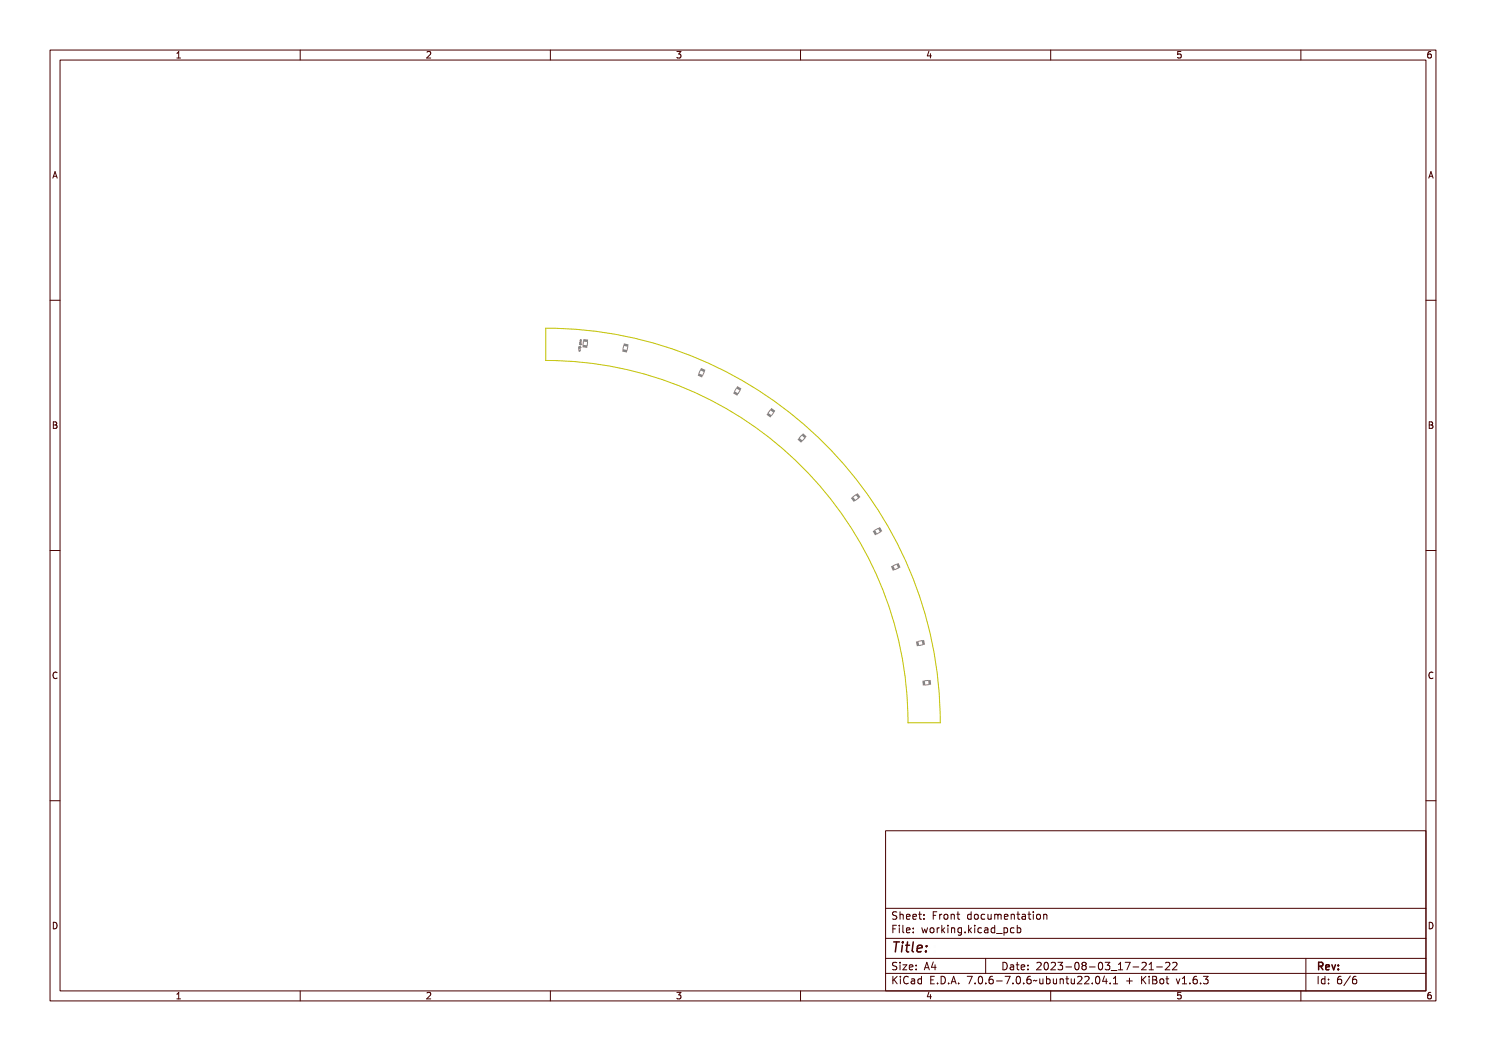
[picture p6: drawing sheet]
<svg xmlns="http://www.w3.org/2000/svg" width="297mm" height="210mm" viewBox="0 0 297 210" stroke-linecap="round" stroke-linejoin="round" font-family="sans-serif">
<g fill="none" stroke="#848484" stroke-width=".2">
<path d="M115.7 70.1h.4l-.2 .2zM115.7 69.4h.1M115.7 69.4v.1M115.7 69.3v.1M115.7 69.7l.4 .2-.3-.1-.1 .2zM115.7 70.1l.2 .1zM115.7 69.5h.3M115.8 69.3h-.1M115.8 70h.2M115.8 69.3h.1M115.8 69.3h.3M115.8 69.5l.3 .1z"/>
<path d="M115.8 68.5l.4 .1M115.8 68.7l.4-.1-.2 .1 .2 .1zM115.9 70v.2l-.3-.1M115.9 68.8v.1M115.9 68.7v.1M115.9 68.9h.2M115.9 68.7h.1M115.9 68.7l.2 .1M116 68.2h.2M116 68.3h.2l-.2 .1h.2l-.2 .1h.2h-.2zM116 68.2h.1M116 68h.1"/>
<path d="M116 67.9v.1M116 68v.2M116 68l.2 .1M116 69.5h.1M116 69.8l-.3-.2v.2M116 67.9h.1M116 67.9h.2M116.1 69.3v.1M116.1 69.5h-.1M116.1 69.4h.1M116.1 69.4v.1M116.1 68.8v.1"/>
<path d="M116.2 68.4h-.2v.1M175.5 105.6l-.6 .3M175.9 106.3l-.6 .4"/>
<circle cx="115.9" cy="69.6" r=".17"/>
<circle cx="115.9" cy="69.6" r=".03"/>
<circle cx="116" cy="69" r=".1"/>
<circle cx="116" cy="69" r=".13"/>
</g>
<g fill="#848484">
<path d="M174.4 106.1l.5-.2 .4 .8-.4 .3z" fill-rule="evenodd"/>
<path d="M175.4 105.6l.5-.3 .4 .8-.4 .3z" fill-rule="evenodd"/>
</g>
<path d="M171.1 98.9l-.6 .4M171.6 99.5l-.6 .5" fill="none" stroke="#848484" stroke-width=".2"/>
<g fill="#848484">
<path d="M170.1 99.5l.4-.3 .5 .8-.4 .3z" fill-rule="evenodd"/>
<path d="M171 98.8l.4-.3 .6 .8-.4 .3z" fill-rule="evenodd"/>
</g>
<path d="M153.9 81.9l-.4 .6M154.6 82.4l-.4 .6" fill="none" stroke="#848484" stroke-width=".2"/>
<g fill="#848484">
<path d="M153.5 82.5l.8 .5-.3 .4-.8-.5z" fill-rule="evenodd"/>
<path d="M154.2 81.5l.8 .6-.3 .4-.8-.6z" fill-rule="evenodd"/>
</g>
<path d="M147.2 77.6l-.4 .6M147.9 78l-.4 .6" fill="none" stroke="#848484" stroke-width=".2"/>
<g fill="#848484">
<path d="M146.8 78.2l.8 .4-.2 .5-.9-.5z" fill-rule="evenodd"/>
<path d="M147.4 77.2l.8 .4-.3 .5-.8-.5z" fill-rule="evenodd"/>
</g>
<path d="M184.2 128l-.7 .2M184.4 128.8l-.7 .2" fill="none" stroke="#848484" stroke-width=".2"/>
<g fill="#848484">
<path d="M183.1 128.2l.4-.1 .2 .9-.4 .1z" fill-rule="evenodd"/>
<path d="M184.2 128l.5-.1 .2 .9-.5 .1z" fill-rule="evenodd"/>
</g>
<path d="M116.6 68.2l-.1 .7M117.4 68.3v.7" fill="none" stroke="#848484" stroke-width=".2"/>
<g fill="#848484">
<path d="M116.6 67.7l.9 .1v.5l-1-.1z" fill-rule="evenodd"/>
<path d="M116.5 68.9l.9 .1v.5l-1-.1z" fill-rule="evenodd"/>
</g>
<path d="M160.2 87l-.4 .5M160.9 87.5l-.5 .6" fill="none" stroke="#848484" stroke-width=".2"/>
<g fill="#848484">
<path d="M159.7 87.5l.7 .6-.3 .4-.7-.7z" fill-rule="evenodd"/>
<path d="M160.5 86.6l.7 .6-.3 .4-.7-.6z" fill-rule="evenodd"/>
</g>
<path d="M140 74l-.3 .6M140.8 74.3l-.3 .7" fill="none" stroke="#848484" stroke-width=".2"/>
<g fill="#848484">
<path d="M139.6 74.6l.9 .4-.2 .4-.9-.4z" fill-rule="evenodd"/>
<path d="M140.1 73.5l.9 .4-.2 .5-.9-.4z" fill-rule="evenodd"/>
</g>
<path d="M124.6 69.1l-.1 .7M125.5 69.3l-.2 .7" fill="none" stroke="#848484" stroke-width=".2"/>
<g fill="#848484">
<path d="M124.5 69.8l.9 .2-.1 .4-.9-.2z" fill-rule="evenodd"/>
<path d="M124.7 68.6l.9 .2-.1 .5-.9-.2z" fill-rule="evenodd"/>
</g>
<path d="M185.5 136h-.7M185.6 136.8l-.7 .1" fill="none" stroke="#848484" stroke-width=".2"/>
<g fill="#848484">
<path d="M184.3 136h.5l.1 .9-.5 .1z" fill-rule="evenodd"/>
<path d="M185.5 135.9h.5l.1 .9-.5 .1z" fill-rule="evenodd"/>
</g>
<path d="M179.2 112.7l-.7 .3M179.5 113.5l-.6 .3" fill="none" stroke="#848484" stroke-width=".2"/>
<g fill="#848484">
<path d="M178.1 113.2l.4-.2 .4 .8-.4 .3z" fill-rule="evenodd"/>
<path d="M179.1 112.7l.5-.2 .4 .9-.5 .2z" fill-rule="evenodd"/>
</g>
<path d="M109.1 65.6a78.9 78.9 0 0 1 78.8 78.8h-6.4a72.4 72.4 0 0 0-72.4-72.4z" fill="none" stroke="#c2c200" stroke-width=".2"/>
<g fill="none" stroke="#480000" stroke-width=".2">
<path d="M10 10h277v190h-277zM12 12h273v186h-273zM60 10v2M110 10v2M160 10v2M210 10v2M260 10v2M10 60h2M285 60h2M10 110h2M285 110h2M10 160h2"/>
<path d="M285 160h2M177 166h108v32h-108zM60 198v2M110 198v2M160 198v2M177 181.5h108M177 187.5h108M177 191.5h108M177 194.5h108M178.1 195.2h.2v.6l.6-.6h.3l-.6 .6 .6 .8h-.2l-.5-.7-.2 .2v.5h-.2zM178.2 185h.9v.2h-.7v.4h.6v.2h-.6v.7h-.2zM178.3 182.4l.5-.1h.2v.2a.31 .31 0 0 0-.5-.1 .31 .31 0 0 0 0 .5 .5 .5 0 0 1 .6 .6 .5 .5 0 0 1-.8 .2l-.1-.2a.34 .34 0 0 0 .4 .1 .34 .34 0 0 0 .1-.5 .47 .47 0 0 1-.5-.2 .47 .47 0 0 1 .1-.5z"/>
<path d="M178.3 192.5l.5-.1h.2v.2a.31 .31 0 0 0-.5-.1 .31 .31 0 0 0 0 .5 .5 .5 0 0 1 .6 .6 .5 .5 0 0 1-.8 .2l-.1-.2a.34 .34 0 0 0 .4 .1 .34 .34 0 0 0 .1-.5 .47 .47 0 0 1-.5-.2 .47 .47 0 0 1 .1-.5zM179.4 182.2h.2v.6a.35 .35 0 0 1 .4-.1 .35 .35 0 0 1 .2 .4v.6h-.2v-.8h-.4v.8h-.2zM179.5 185.4h.4v.9h.4v.2h-.9v-.2h.3v-.8h-.2zM179.5 192.8h.4v.9h.4v.1h-.9v-.1h.3v-.8h-.2zM179.5 195.6h.4v.9h.4v.1h-.9v-.1h.3v-.8h-.2zM179.7 184.9h.2v.3h-.2zM179.7 192.3h.2v.3h-.2zM179.7 195.1h.2v.3h-.2zM180.6 184.9h.4v1.3l.4 .1v.2l-.5-.2v-1.2h-.3zM180.6 192.8h.8l-.6 .9h.6v.1h-.8l.6-.9h-.6zM180.7 182.8l.1-.1a.49 .49 0 0 1 .5 0 .49 .49 0 0 1 .2 .5h-.8a.42 .42 0 0 0 .3 .4 .42 .42 0 0 0 .4-.1 .47 .47 0 0 1-.4 .3 .47 .47 0 0 1-.4-.3zM180.7 195.4a.4 .4 0 0 1 .4-.3 .4 .4 0 0 1 .4 .3 .56 .56 0 0 0-.8 .4 .56 .56 0 0 0 .5 .7l.3-.1a.43 .43 0 0 1-.5 .3 .43 .43 0 0 1-.4-.4v-.6z"/>
<path d="M180.8 182.9l.4-.1 .1 .3h-.6zM181.8 195.6l.3-.1a.43 .43 0 0 1 .5 .5v.6h-.1v-.1a.38 .38 0 0 1-.5 .2 .38 .38 0 0 1-.2-.5 .38 .38 0 0 1 .4-.2h.3a.35 .35 0 0 0-.3-.4 .35 .35 0 0 0-.4 .2zM181.9 182.8l.1-.1a.49 .49 0 0 1 .5 0 .49 .49 0 0 1 .2 .5h-.8a.42 .42 0 0 0 .3 .4 .42 .42 0 0 0 .5-.1 .47 .47 0 0 1-.5 .3 .47 .47 0 0 1-.4-.3zM181.9 185.5l.1-.1a.49 .49 0 0 1 .5 0 .49 .49 0 0 1 .2 .5h-.8a.42 .42 0 0 0 .3 .4 .42 .42 0 0 0 .5-.1 .47 .47 0 0 1-.5 .3 .47 .47 0 0 1-.4-.3zM181.9 192.9l.1-.1a.49 .49 0 0 1 .5 0 .49 .49 0 0 1 .2 .5h-.8a.42 .42 0 0 0 .3 .4 .42 .42 0 0 0 .5-.1 .47 .47 0 0 1-.5 .3 .47 .47 0 0 1-.4-.3zM182 196.2l.5-.1a.31 .31 0 0 1-.2 .4 .31 .31 0 0 1-.4-.1zM182 182.9l.4-.1 .1 .3h-.6zM182 185.6l.4-.1 .1 .3h-.6zM182 193l.4-.1 .1 .3h-.6zM183 195.7l.4-.2 .2 .2v-.6h.2v1.5h-.2v-.1a.42 .42 0 0 1-.5 .1 .42 .42 0 0 1-.2-.5zM183.2 195.8l.1-.1a.4 .4 0 0 1 .3 .4 .4 .4 0 0 1-.3 .4l-.2-.2zM183.2 182.3h.2v.4h.4v.1h-.4v.7l.4 .1v.1h-.4l-.1-.1-.1-.8h-.3v-.1h.3z"/>
<path d="M183.3 185.4h.2v.3h-.2zM183.3 186.2h.2v.3h-.2zM183.3 192.8h.2v.3h-.2zM183.3 193.6h.2v.2h-.2zM184.5 182.7h.2v.3h-.2zM184.5 183.5h.2v.2h-.2zM185.2 185.4h.2l.2 .8 .1-.5h.2l.2 .5 .1-.8h.2l-.2 1.1h-.2l-.2-.7-.2 .7h-.1zM185.4 195.2h.9v.2h-.7v.4h.6v.2h-.6v.5h.7v.1h-.9zM185.7 192.4h.2l.5 1.4h-.2l-.1-.3h-.5l-.1 .3h-.2zM185.8 192.6l.2 .7h-.4zM186.6 182.3h.9v.2h-.7v.4h.6v.2h-.6v.6h-.2zM186.8 185.6l.1-.1a.39 .39 0 0 1 .4 .4 .39 .39 0 0 1-.4 .4l-.1-.2z"/>
<path d="M186.9 196.4h.2v.2h-.2zM187.1 192.4h.2v.9h.2v.2h-.2v.3h-.2v-.3h-.6zM187.1 192.6v.7h-.4zM187.8 195.2a.76 .76 0 0 1 .9 .7 .76 .76 0 0 1-.9 .7zM188 195.4a.57 .57 0 0 1 .5 .5 .57 .57 0 0 1-.5 .6zM188 182.7h.2v.2v-.1a.29 .29 0 0 1 .3-.2 .29 .29 0 0 1 .3 .3 .37 .37 0 0 0-.5-.1 .37 .37 0 0 0-.1 .4v.5h-.2zM188 185.4h.2v.2v-.1a.29 .29 0 0 1 .3-.2 .29 .29 0 0 1 .3 .3 .37 .37 0 0 0-.5-.1 .37 .37 0 0 0-.1 .4v.6h-.2zM189.1 184.9h.1v.9l.5-.4h.2l-.4 .4 .5 .7h-.2l-.4-.6-.2 .1v.5h-.1zM189.2 182.9l.1-.1a.39 .39 0 0 1 .4 .4 .39 .39 0 0 1-.4 .4l-.1-.2zM189.3 196.4h.3v.2h-.3zM190.2 182.7h.2v.1a.35 .35 0 0 1 .4-.1 .35 .35 0 0 1 .3 .4v.6h-.2l-.1-.8h-.3l-.1 .8h-.2zM190.3 185.4h.4v.9h.4v.2h-.9v-.2h.4v-.8h-.3z"/>
<path d="M190.5 195.2h.3l.4 1.4h-.2l-.1-.3h-.5l-.1 .3h-.2zM190.6 184.9h.1v.3h-.1zM190.6 195.4l.2 .7h-.4zM191.4 185.4h.2v.1a.35 .35 0 0 1 .4-.1 .35 .35 0 0 1 .3 .4v.7h-.2l-.1-.9h-.3l-.1 .9h-.2zM191.7 182.3h.1v.4h.4v.1h-.4v.7l.4 .1v.1h-.4l-.1-.1v-.8h-.3v-.1h.3zM191.7 196.4h.3v.2h-.3zM192.7 185.5l.3-.2 .3 .2v-.1h.2v1a.53 .53 0 0 1-.8 .4v-.2a.36 .36 0 0 0 .4 .1 .36 .36 0 0 0 .2-.4l-.1 .1a.53 .53 0 0 1-.7-.3 .53 .53 0 0 1 .2-.6zM192.8 185.6l.1-.1a.39 .39 0 0 1 .4 .4 .39 .39 0 0 1-.4 .4l-.1-.2zM193.8 195.2h.9l-.5 1.4h-.2l.5-1.2h-.7zM193.9 182.8l.3-.2 .3 .2v-.6h.2v1.5h-.2v-.1a.42 .42 0 0 1-.6 .1 .42 .42 0 0 1-.1-.5zM194.1 182.8a.4 .4 0 0 1 .4 .4 .4 .4 0 0 1-.4 .4l-.2-.4zM194.1 186.2h.3v.3h-.3z"/>
<path d="M195.1 184.9h.2v.9l.4-.4h.3l-.5 .4 .5 .7h-.2l-.4-.6-.1 .1v.5h-.2zM195.2 182.9l.1-.1a.39 .39 0 0 1 .4 .4 .39 .39 0 0 1-.4 .4l-.1-.2zM195.3 196.4h.3v.2h-.3zM196.3 185.4h.5v.9h.3v.2h-.9v-.2h.4v-.8h-.3zM196.3 195.4a.57 .57 0 0 1 .7 0 .57 .57 0 0 1 .1 .8 .5 .5 0 0 1-.6 .5 .5 .5 0 0 1-.3-.8zM196.4 182.8a.39 .39 0 0 1 .4-.2 .39 .39 0 0 1 .3 .3 .4 .4 0 0 0-.6 0 .4 .4 0 0 0 0 .6 .4 .4 0 0 0 .6 0 .45 .45 0 0 1-.6 .3 .45 .45 0 0 1-.3-.6zM196.5 195.4a.61 .61 0 0 1 .4 1l-.1 .1a.61 .61 0 0 1-.4-1zM196.6 184.9h.2v.3h-.2zM197 191.5v3M197.4 182.7h.2v.8l.2 .1 .3-.2v-.7h.2v1h-.2v-.1a.35 .35 0 0 1-.4 .2 .35 .35 0 0 1-.3-.5zM197.6 185.5a.39 .39 0 0 1 .4-.2 .39 .39 0 0 1 .3 .3 .4 .4 0 0 0-.6 0 .4 .4 0 0 0 0 .6 .4 .4 0 0 0 .6 0 .45 .45 0 0 1-.6 .3 .45 .45 0 0 1-.3-.6zM197.7 196.4h.3v.2h-.3z"/>
<path d="M198.6 182.7l.5 .1 .3-.1 .2 1h-.2l-.1-.9-.2 .1v.8h-.1l-.2-.9-.1 .9h-.1zM198.7 185.4l.2-.1a.43 .43 0 0 1 .6 .5v.7h-.2v-.2a.38 .38 0 0 1-.5 .2 .38 .38 0 0 1-.2-.5 .38 .38 0 0 1 .5-.2h.2a.35 .35 0 0 0-.3-.4 .35 .35 0 0 0-.3 .2zM198.7 195.4a.38 .38 0 0 1 .4-.3 .38 .38 0 0 1 .3 .3 .43 .43 0 0 0-.5 0 .43 .43 0 0 0-.1 .5 .46 .46 0 0 1 .7 .1 .46 .46 0 0 1-.2 .6 .46 .46 0 0 1-.7-.2zM198.8 186l.5-.1a.31 .31 0 0 1-.1 .4 .31 .31 0 0 1-.4-.1zM199.9 185.5l.3-.2 .3 .2v-.6h.2v1.6h-.2v-.2a.42 .42 0 0 1-.5 .1 .42 .42 0 0 1-.2-.5zM199.9 182.8l.2-.1a.49 .49 0 0 1 .5 0 .49 .49 0 0 1 .1 .5h-.7a.42 .42 0 0 0 .2 .4 .42 .42 0 0 0 .5-.1 .47 .47 0 0 1-.4 .3 .47 .47 0 0 1-.5-.3zM200 196h.5v.2h-.5zM200 185.6l.1-.1a.39 .39 0 0 1 .4 .4 .39 .39 0 0 1-.4 .4l-.1-.2zM200.1 182.9l.3-.1 .2 .3h-.6zM200.1 192.4a.76 .76 0 0 1 1 .7 .76 .76 0 0 1-1 .7zM200.3 192.6a.57 .57 0 0 1 .6 .5 .57 .57 0 0 1-.6 .6zM200.9 186.8l1.2 .1z"/>
<path d="M201 195.2h.9l-.5 1.4h-.2l.5-1.2h-.7zM201.1 182.7h.1v.1a.35 .35 0 0 1 .5-.1 .35 .35 0 0 1 .2 .4v.6h-.2v-.8h-.4l-.1 .8h-.1zM201.4 192.8l.3-.1a.43 .43 0 0 1 .5 .5v.6h-.1v-.1a.38 .38 0 0 1-.5 .2 .38 .38 0 0 1-.2-.5 .38 .38 0 0 1 .4-.2h.3a.35 .35 0 0 0-.3-.4 .35 .35 0 0 0-.4 .2zM201.6 193.4l.5-.1a.31 .31 0 0 1-.2 .4 .31 .31 0 0 1-.4-.1zM202.2 185.4h.2v.1a.53 .53 0 0 1 .8 .3 .53 .53 0 0 1-.6 .7l-.2-.2v.6h-.2zM202.5 182.3h.2v.4h.4v.1h-.4v.7l.4 .1v.1h-.4l-.2-.1v-.8h-.3v-.1h.3zM202.5 185.6l.1-.1a.4 .4 0 0 1 .4 .4 .4 .4 0 0 1-.4 .4l-.2-.2zM202.5 196.4h.3v.2h-.3zM202.8 192.4h.2v.4h.4v.1h-.4v.7l.4 .1v.1h-.4l-.2-.1v-.8h-.3v-.1h.3zM203.5 182.7l.3-.1a.43 .43 0 0 1 .5 .5v.6h-.2v-.1a.38 .38 0 0 1-.5 .2 .38 .38 0 0 1-.2-.5 .38 .38 0 0 1 .5-.2h.2a.35 .35 0 0 0-.2-.4 .35 .35 0 0 0-.4 .2zM203.5 195.4a.57 .57 0 0 1 .8 0 .57 .57 0 0 1 0 .8 .5 .5 0 0 1-.6 .5 .5 .5 0 0 1-.3-.8zM203.6 185.5a.39 .39 0 0 1 .4-.2 .39 .39 0 0 1 .3 .3 .4 .4 0 0 0-.5 0 .4 .4 0 0 0 0 .6 .4 .4 0 0 0 .5 0 .45 .45 0 0 1-.6 .3 .45 .45 0 0 1-.2-.6z"/>
<path d="M203.7 183.3l.4-.1a.31 .31 0 0 1-.1 .4 .31 .31 0 0 1-.4-.1zM203.7 195.4a.61 .61 0 0 1 .4 1l-.1 .1a.61 .61 0 0 1-.3-1zM203.9 192.9l.1-.1a.49 .49 0 0 1 .5 0 .49 .49 0 0 1 .2 .5h-.8a.42 .42 0 0 0 .3 .4 .42 .42 0 0 0 .5-.1 .47 .47 0 0 1-.5 .3 .47 .47 0 0 1-.4-.3zM204 193l.4-.1 .1 .3h-.6zM204.7 184.9h.1v.6a.53 .53 0 0 1 .8 .3 .53 .53 0 0 1-.6 .7l-.2-.2v.2h-.1zM204.9 182.3h.2v.4h.4v.1h-.4v.7l.4 .1v.1h-.4l-.2-.1v-.8h-.3v-.1h.3zM204.9 185.6l.1-.1a.39 .39 0 0 1 .4 .4 .39 .39 0 0 1-.4 .4l-.1-.2zM204.9 196.4h.3v.2h-.3zM205.3 192.8h.2v.3h-.2zM205.3 193.6h.2v.2h-.2zM205.9 182.7h.5v.9h.3v.1h-.9v-.1h.4v-.8h-.3zM205.9 195.4a.38 .38 0 0 1 .4-.3 .38 .38 0 0 1 .3 .3 .43 .43 0 0 0-.5 0 .43 .43 0 0 0-.1 .5 .46 .46 0 0 1 .7 .1 .46 .46 0 0 1-.2 .6 .46 .46 0 0 1-.6-.2z"/>
<path d="M206.2 182.2h.2v.3h-.2zM207 196l1-.1a.49 .49 0 0 1-.8 .1l-.2 .2zM207.3 182.9l.1-.1a.39 .39 0 0 1 .4 .4 .39 .39 0 0 1-.4 .4l-.2-.2zM207.4 192.5a.53 .53 0 0 1 .8 .1 .53 .53 0 0 1-.3 .7l-.3 .4h.7v.1h-.9l.3-.5a.4 .4 0 0 0 .3-.4 .4 .4 0 0 0-.3-.4l-.3 .2zM208.3 182.7h.1v.1a.35 .35 0 0 1 .5-.1 .35 .35 0 0 1 .2 .4v.6h-.2v-.8h-.4l-.1 .8h-.1zM208.3 195.6h.1l.1 .8 .2 .1 .2-.2v-.7h.2v1h-.2v-.1a.35 .35 0 0 1-.4 .2 .35 .35 0 0 1-.2-.5zM208.7 192.6a.57 .57 0 0 1 .7 0 .57 .57 0 0 1 .1 .8 .5 .5 0 0 1-.6 .5 .5 .5 0 0 1-.3-.8zM208.9 192.6a.61 .61 0 0 1 .3 1l-.1 .1a.61 .61 0 0 1-.3-1zM209.5 195.1h.2v.6a.53 .53 0 0 1 .7 .3 .53 .53 0 0 1-.6 .7l-.1-.2v.1h-.2zM209.7 195.8l.1-.1a.4 .4 0 0 1 .4 .4 .4 .4 0 0 1-.4 .4l-.1-.2zM209.8 192.5a.53 .53 0 0 1 .8 .1 .53 .53 0 0 1-.3 .7l-.3 .4h.7v.1h-.9l.3-.5a.4 .4 0 0 0 .3-.4 .4 .4 0 0 0-.3-.4l-.3 .2zM210 198v2"/>
<path d="M210.7 195.6h.2v.8l.2 .1 .2-.2v-.7h.2v1h-.2v-.1a.35 .35 0 0 1-.4 .2 .35 .35 0 0 1-.2-.5zM211 192.4a.46 .46 0 0 1 .6 0 .46 .46 0 0 1 .1 .6l-.1 .1a.47 .47 0 0 1 .2 .7 .47 .47 0 0 1-.7 0l-.1-.2a.35 .35 0 0 0 .5 .1 .35 .35 0 0 0 0-.5h-.3v-.2a.29 .29 0 0 0 .4-.1 .29 .29 0 0 0-.1-.4 .29 .29 0 0 0-.4 .1h-.1zM211.9 195.6h.2v.1a.35 .35 0 0 1 .4-.1 .35 .35 0 0 1 .2 .4v.6h-.2v-.8h-.4v.8h-.2zM212.4 193.2h.5v.2h-.5zM213.3 195.2h.2v.4h.4v.1h-.4v.7l.4 .1v.1h-.4l-.2-.1v-.8h-.3v-.1h.3zM213.5 192.6a.57 .57 0 0 1 .7 0 .57 .57 0 0 1 .1 .8 .5 .5 0 0 1-.6 .5 .5 .5 0 0 1-.3-.8zM213.7 192.6a.61 .61 0 0 1 .3 1v.1a.61 .61 0 0 1-.4-1zM214.3 195.6h.2v.8l.2 .1 .2-.2v-.7h.2v1h-.2v-.1a.35 .35 0 0 1-.4 .2 .35 .35 0 0 1-.2-.5zM214.7 192.5a.41 .41 0 0 1 .7-.1 .41 .41 0 0 1-.2 .7 .42 .42 0 0 1 .2 .6 .42 .42 0 0 1-.7 0 .42 .42 0 0 1 .2-.6l-.3-.2zM215.5 195.3a.53 .53 0 0 1 .8 .1 .53 .53 0 0 1-.3 .7l-.3 .4h.6v.1h-.9l.4-.5a.4 .4 0 0 0 .3-.4 .4 .4 0 0 0-.3-.4l-.3 .2zM216 193.2h.5v.2h-.5zM216.7 195.3a.53 .53 0 0 1 .8 .1 .53 .53 0 0 1-.3 .7l-.3 .4h.6v.1h-.9l.4-.5a.4 .4 0 0 0 .3-.4 .4 .4 0 0 0-.3-.4l-.3 .2z"/>
<path d="M217.1 192.6a.57 .57 0 0 1 .7 0 .57 .57 0 0 1 .1 .8 .5 .5 0 0 1-.6 .5 .5 .5 0 0 1-.3-.8zM217.3 192.6a.61 .61 0 0 1 .3 1v.1a.61 .61 0 0 1-.4-1zM218.2 196.4h.2v.2h-.2zM218.2 192.4a.46 .46 0 0 1 .6 0 .46 .46 0 0 1 .1 .6l-.1 .1a.47 .47 0 0 1 .2 .7 .47 .47 0 0 1-.7 0l-.1-.2a.35 .35 0 0 0 .5 .1 .35 .35 0 0 0 0-.5h-.3v-.2a.29 .29 0 0 0 .4-.1 .29 .29 0 0 0-.1-.4 .29 .29 0 0 0-.4 .1h-.1zM219.2 195.4a.57 .57 0 0 1 .7 0 .57 .57 0 0 1 .1 .8 .5 .5 0 0 1-.7 .5 .5 .5 0 0 1-.3-.8zM219.2 194.2l1.3 .1zM219.4 195.4a.61 .61 0 0 1 .3 1l-.1 .1a.61 .61 0 0 1-.3-1zM220.7 192.5l.5-.1v1.3h.3v.1h-.8v-.1h.3v-1.1h-.3zM220.8 195.2h.2v.9h.2v.2h-.2v.3h-.2v-.3h-.6zM220.8 195.4v.7h-.4zM221.8 196.4h.2v.2h-.2zM221.8 192.4h.9l-.5 1.4h-.2l.5-1.2h-.7z"/>
<path d="M222.8 195.3l.5-.1v1.3h.3v.1h-.8v-.1h.3v-1.1h-.3zM223.2 193.2h.5v.2h-.5zM224.2 192.5a.53 .53 0 0 1 .8 .1 .53 .53 0 0 1-.3 .7l-.3 .4h.7v.1h-.9l.3-.5a.4 .4 0 0 0 .4-.4 .4 .4 0 0 0-.4-.4l-.3 .2zM225.4 195.5h.2v.4h.4v.2h-.4v.4h-.2v-.4h-.4v-.2h.4zM225.5 192.5l.5-.1v1.3h.3v.1h-.8v-.1h.3v-1.1h-.3zM226.8 193.2h.5v.2h-.5zM227.5 195.2h.2v.6l.6-.6h.2l-.6 .6 .6 .8h-.2l-.5-.7-.1 .2v.5h-.2zM227.8 192.5a.53 .53 0 0 1 .8 .1 .53 .53 0 0 1-.2 .7l-.4 .4h.7v.1h-.9l.3-.5a.4 .4 0 0 0 .4-.4 .4 .4 0 0 0-.4-.4l-.3 .2zM228.8 195.6h.4v.9h.4v.1h-.9v-.1h.4v-.8h-.3zM229 192.5a.53 .53 0 0 1 .8 .1 .53 .53 0 0 1-.2 .7l-.4 .4h.7v.1h-.9l.3-.5a.4 .4 0 0 0 .4-.4 .4 .4 0 0 0-.4-.4l-.3 .2zM229.1 195.1h.1v.3h-.1zM229.9 195.2h.4a.35 .35 0 0 1 .5 .2 .35 .35 0 0 1-.3 .5 .41 .41 0 0 1 .3 .5 .41 .41 0 0 1-.5 .2h-.4z"/>
<path d="M230.1 196h.2a.27 .27 0 0 1 .3 .2 .27 .27 0 0 1-.3 .3h-.2zM230.1 195.4h.2a.23 .23 0 0 1 .3 .2 .23 .23 0 0 1-.3 .2h-.2zM231.2 193.2h1.1M231.3 195.8l.1-.1a.39 .39 0 0 1 .4 .4 .39 .39 0 0 1-.4 .4l-.1-.2zM232.6 195.2h.1v.4h.4v.1h-.4l.1 .7 .3 .1v.1h-.3l-.2-.1v-.8h-.3v-.1h.3zM233 192.4l.5-.1 .3 .4-.9 1.1h.9M234.4 192.4l.6-.1 .2 .4-.9 1.1h.9M234.6 195.6h.2l.3 .9 .4-.9h.2l-.4 1h-.3zM236 195.3l.5-.1v1.3h.3v.1h-.8v-.1h.3v-1.1h-.3zM237.4 196.4h.3v.2h-.3zM238.4 195.4a.38 .38 0 0 1 .4-.3 .38 .38 0 0 1 .3 .3 .43 .43 0 0 0-.5 0 .43 .43 0 0 0-.1 .5 .46 .46 0 0 1 .7 .1 .46 .46 0 0 1-.2 .6 .46 .46 0 0 1-.7-.2zM239.8 196.4h.3v.2h-.3z"/>
<path d="M240.7 195.2a.46 .46 0 0 1 .6 0 .46 .46 0 0 1 .1 .6l-.1 .1a.47 .47 0 0 1 .2 .7 .47 .47 0 0 1-.7 0l-.1-.2a.35 .35 0 0 0 .5 .1 .35 .35 0 0 0 0-.5l-.3-.1v-.1a.29 .29 0 0 0 .4-.1 .29 .29 0 0 0-.1-.4 .29 .29 0 0 0-.4 .1h-.1zM260 198v2M261 191.5v6.5M263.2 195.2h.8v.2h-.3v1.1h.3v.1h-.8v-.1h.3v-1.1h-.3zM264.4 195.7l.3-.2 .3 .2v-.6h.2v1.5h-.2v-.1a.42 .42 0 0 1-.5 .1 .42 .42 0 0 1-.2-.5zM264.6 195.8l.1-.1a.4 .4 0 0 1 .3 .4 .4 .4 0 0 1-.3 .4l-.2-.2zM265.9 195.6h.2v.3h-.2zM265.9 196.4h.2v.2h-.2zM268.1 195.4a.38 .38 0 0 1 .3-.3 .38 .38 0 0 1 .4 .3 .43 .43 0 0 0-.5 0 .43 .43 0 0 0-.2 .5 .46 .46 0 0 1 .7 .1 .46 .46 0 0 1-.2 .6 .46 .46 0 0 1-.6-.2zM269.9 195.2h.2l-.8 1.6h-.2zM270.5 195.4a.38 .38 0 0 1 .4-.3 .38 .38 0 0 1 .3 .3 .43 .43 0 0 0-.5 0 .43 .43 0 0 0-.2 .5 .46 .46 0 0 1 .7 .1 .46 .46 0 0 1-.2 .6 .46 .46 0 0 1-.6-.2z"/>
<circle cx="187" cy="185.9" r=".53"/>
<circle cx="189.4" cy="183.2" r=".53"/>
<circle cx="195.4" cy="183.2" r=".53"/>
<circle cx="196.7" cy="195.9" r=".13"/>
<circle cx="199.1" cy="196.2" r=".32"/>
<circle cx="203.9" cy="195.9" r=".13"/>
<circle cx="206.3" cy="196.2" r=".32"/>
<circle cx="207.4" cy="183.2" r=".53"/>
<circle cx="209" cy="193.1" r=".13"/>
<circle cx="213.8" cy="193.1" r=".13"/>
<circle cx="215" cy="193.4" r=".29"/>
<circle cx="215" cy="192.8" r=".25"/>
<circle cx="217.4" cy="193.1" r=".13"/>
<circle cx="219.5" cy="195.9" r=".13"/>
<circle cx="231.5" cy="196.1" r=".53"/>
<circle cx="238.8" cy="196.2" r=".32"/>
<circle cx="268.5" cy="196.2" r=".32"/>
<circle cx="270.9" cy="196.2" r=".32"/>
</g>
<g fill="none" stroke="#480000" stroke-width=".3">
<path d="M178.1 188.4h1.4v.2h-.6v1.7h-.2v-1.7h-.6zM179.9 188.8h.7v1.3h.4v.2h-1.2v-.2h.5v-1.1h-.4zM180.3 188.3h.3v.3h-.3zM181.8 188.4h.2v.4h.6v.2h-.6v1l.6 .1v.2a.55 .55 0 0 1-.8-.5v-.8h-.4v-.2h.4zM183 188.3h.6l.1 1.6 .1 .2h.4v.2a.54 .54 0 0 1-.8-.5v-1.4h-.4zM184.8 189a.65 .65 0 0 1 .8-.1 .65 .65 0 0 1 .3 .7h-1.1a.56 .56 0 0 0 .4 .5 .56 .56 0 0 0 .6-.1v.2a.81 .81 0 0 1-1.1-.1 .81 .81 0 0 1 .1-1.1zM185 189.1l.4-.1 .2 .4h-.8zM186.7 188.9h.3v.4h-.3zM186.7 189.9h.3v.4h-.3zM263.1 192.4a.73 .73 0 0 1 .9 .2v.3l-.3 .3 .5 .6h-.2l-.3-.4-.2-.2h-.2v.6h-.2zM263.3 192.6h.2a.26 .26 0 0 1 .3 .2 .26 .26 0 0 1-.2 .3h-.3zM264.5 192.9l.1-.1a.49 .49 0 0 1 .5 0 .49 .49 0 0 1 .2 .5h-.8a.42 .42 0 0 0 .3 .4 .42 .42 0 0 0 .4-.1 .47 .47 0 0 1-.4 .3 .47 .47 0 0 1-.4-.3z"/>
<path d="M264.6 193l.3-.1 .2 .3h-.6zM265.5 192.8h.2l.3 .9 .3-.9h.2l-.4 1h-.2zM267.1 192.8h.2v.3h-.2zM267.1 193.6h.2v.2h-.2z"/>
</g>
<text font-size="2.7" fill="#480000" x="178" y="190.3">Title:</text>
<g font-size="2" fill="#480000">
<text x="178" y="183.7">Sheet: Front documentation</text>
<text x="178" y="186.5">File: working.kicad_pcb</text>
<text x="178" y="193.9">Size: A4</text>
<text x="178" y="196.6">KiCad E.D.A. 7.0.6-7.0.6~ubuntu22.04.1 + KiBot v1.6.3</text>
<text x="200" y="193.9">Date: 2023-08-03_17-21-22</text>
<text x="263" y="196.6">Id: 6/6</text>
<text x="263" y="193.9">Rev:</text>
</g>
<g font-size="1.7" fill="#480000">
<text x="35" y="11.7">1</text>
<text x="85" y="11.7">2</text>
<text x="135" y="11.7">3</text>
<text x="185" y="11.7">4</text>
<text x="235" y="11.7">5</text>
<text x="285" y="11.7">6</text>
<text x="10.5" y="35.7">A</text>
<text x="285.5" y="35.7">A</text>
<text x="10.5" y="85.6">B</text>
<text x="285.5" y="85.6">B</text>
<text x="10.5" y="135.7">C</text>
<text x="285.5" y="135.7">C</text>
<text x="10.5" y="185.6">D</text>
<text x="285.5" y="185.6">D</text>
<text x="35" y="199.7">1</text>
<text x="85" y="199.7">2</text>
<text x="135" y="199.7">3</text>
<text x="185" y="199.7">4</text>
<text x="235" y="199.7">5</text>
<text x="285" y="199.7">6</text>
</g>
</svg>
